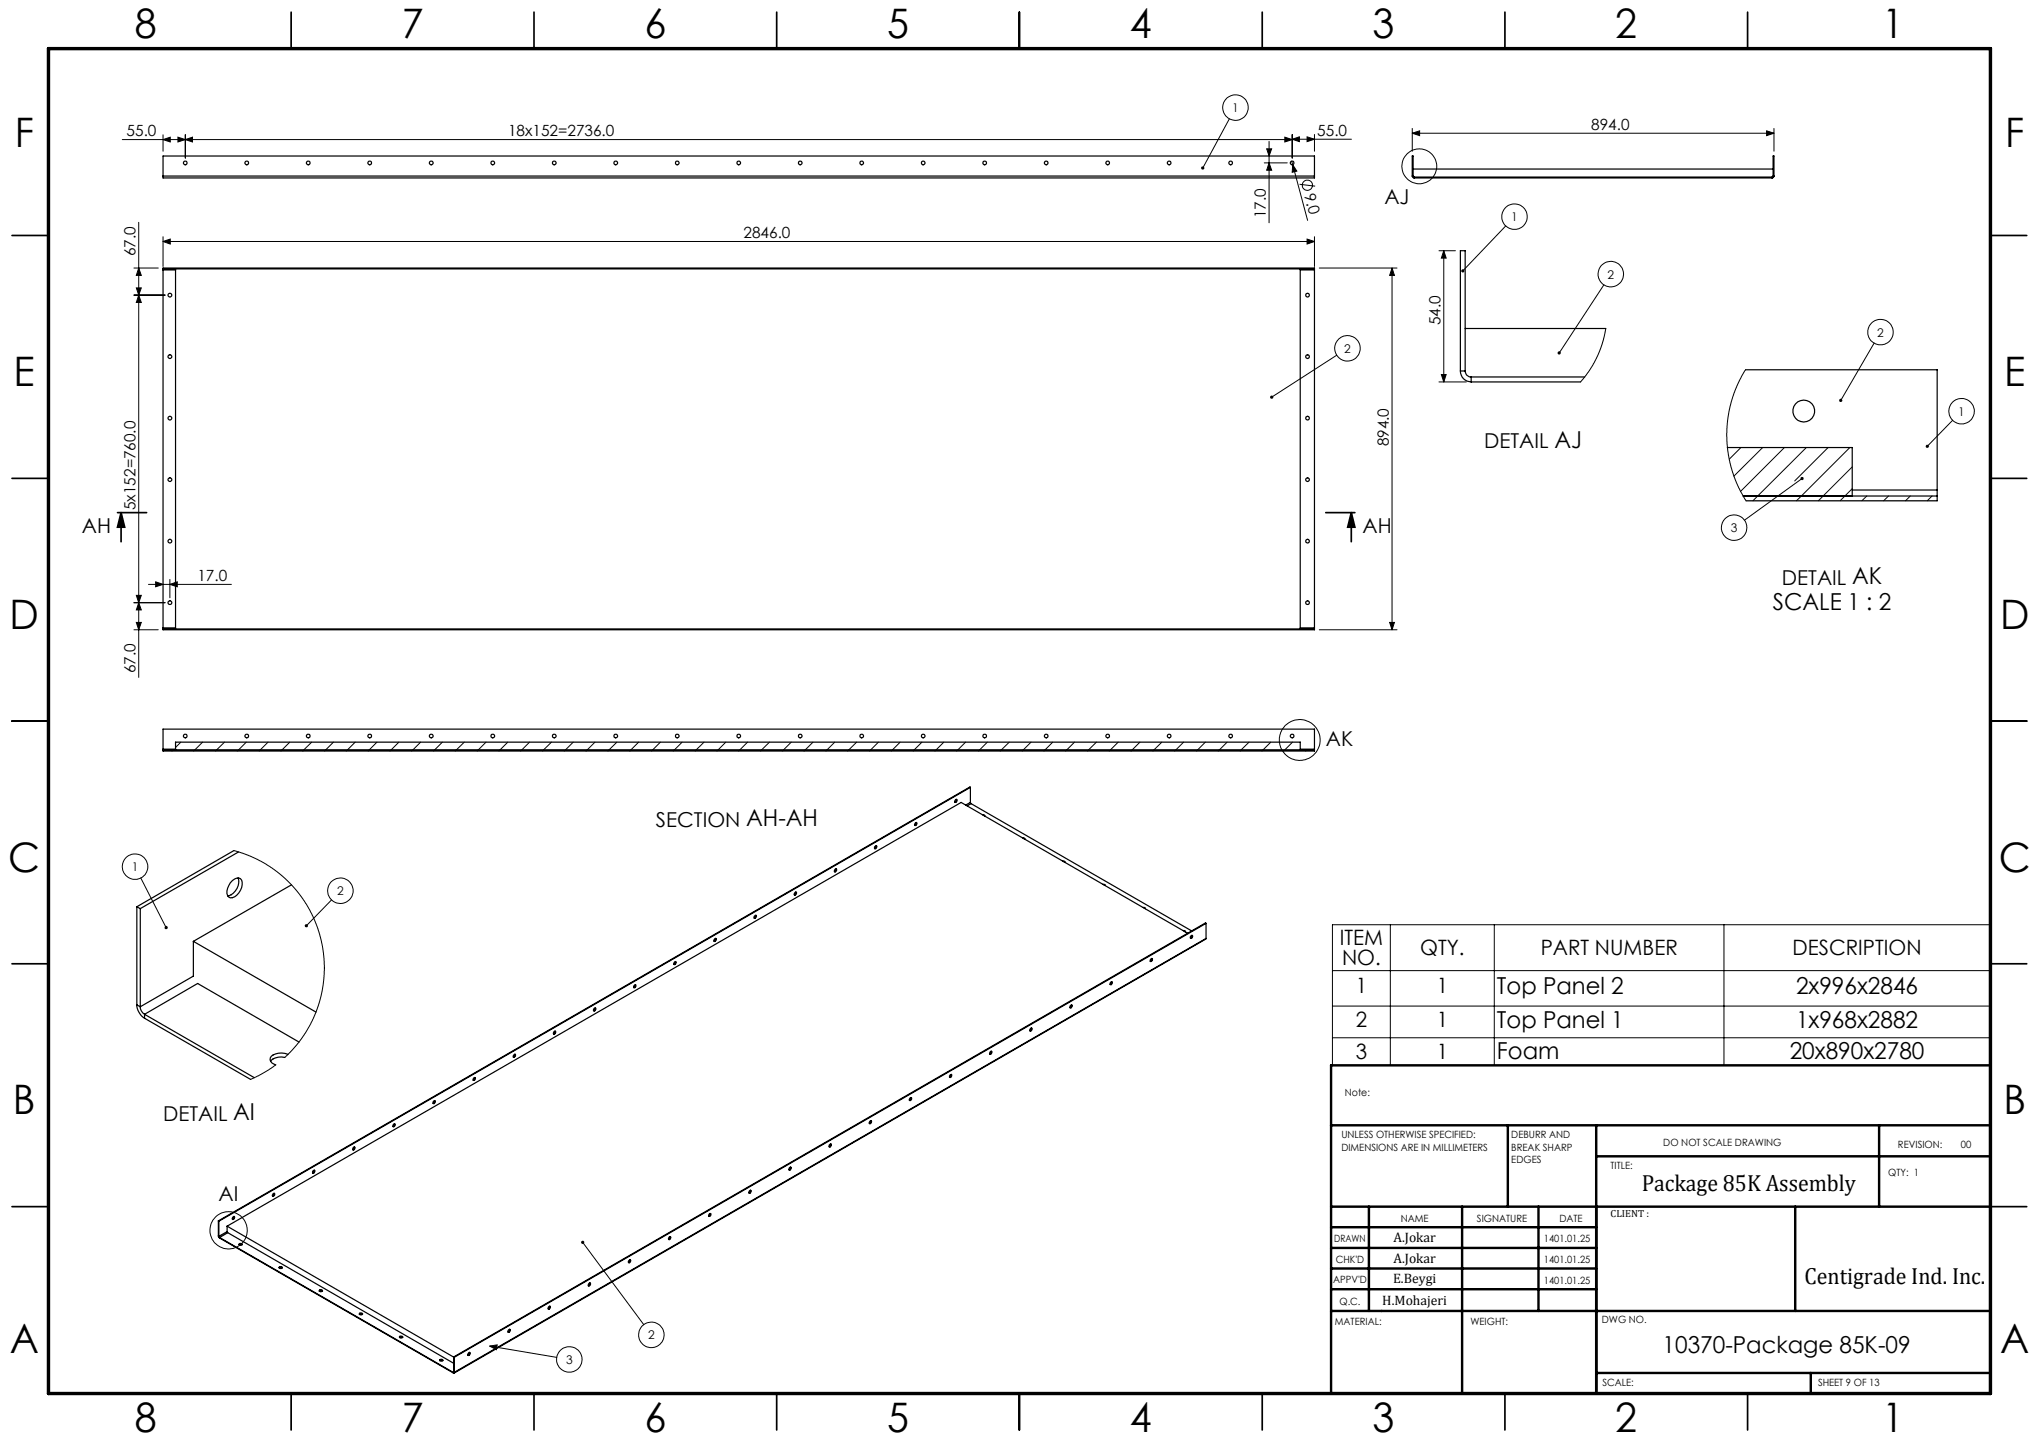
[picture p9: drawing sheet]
<svg xmlns="http://www.w3.org/2000/svg" width="420mm" height="297mm" viewBox="0 0 420 297" stroke-linecap="round" stroke-linejoin="round" font-family="sans-serif">
<g fill="none" stroke="#000" stroke-width=".21">
<path d="M25.2 28.7h241M33.6 28.7l1.5-.4v.9zM33.6 27.8v3.3M36.7 28.3l1.5 .4-1.5 .5zM38.2 28.7l1.5-.4v.9zM38.2 27.8v4.8M253.2 24.5l-5.4 10.1M260.4 33.5h4.7M260.9 30.7h1l-.5 1.4zM261.4 29.1v16.8M261.4 33.5l.5 1.6h-1zM264.7 28.3l1.5 .4-1.5 .5z"/>
<path d="M266.1 33.2l.2 .7M266.2 28.7l1.5-.5v1zM266.2 27.7v4.9M266.2 28.7h12.2M266.3 33.9l.8 1.3-.9 .3zM266.3 33.9l3 11.5M267.7 38l3.2 .3M269.2 28.2l1.6 .5-1.6 .5zM270.8 27.7v3.4M290.9 27.4l1.5-.5v1zM290.9 26.5v4.6M290.9 27.4h74.5"/>
<path d="M363.9 26.9l1.5 .5-1.5 .5zM365.4 26.5v4.6M27.6 55.2h5M28.1 59.3h1l-.5 1.5zM28.6 55.2l.5 1.5h-1zM28.6 45.8v93.7M33.6 49.7l1.5-.5v1.1zM33.6 48.8v6.1M33.6 49.7h237.2M269.2 49.2l1.6 .5-1.6 .6zM270.8 48.8v6.1M271.7 55.2h16.1"/>
<path d="M286.7 55.2l.5 1.5h-1zM286.7 55.2v74.5M296.4 51.6h3.4M297.4 51.6l.5 1.6h-1zM297.4 51.6v27.1M310.2 46.5l-8.9 9.3M330.4 58.7l-9.2 14M27.6 60.8h6.4M28.6 60.8l.5 1.5h-1zM275.3 73.2l-13.4 8.6M296.4 78.7h5.6M296.9 77.1h1l-.5 1.6z"/>
<path d="M330.8 67.7l-.6 2.5-1.2 3.3-1.6 2.7-1.8 2.5M359.6 76.2l-1.7 3.1-1.3 3.4-.7 3.3-.2 3.9 .3 3.7 .9 3.7 1.5 3.6 1.3 2.2M386 70.7l-6.8 11.8M358.6 92.2l-2.4 2.4M363.1 92.2l-5.9 5.9M367.6 92.2l-9.1 9M371.2 98.6l-11.9 8.5M372.1 92.2l-11 10.9M376.6 92.2l-6.9 6.9M381 92.2l-11 10.9M381.5 96.2l-7 6.9M402.2 86.6l-5.2 5.3"/>
<path d="M32.1 119.8l1.5 .6-1.5 .5zM35 119.3v3.8M381.5 100.6l-2.5 2.5M384.5 102.2l-1 .9M389 102.2l-1 .9M393.5 102.2l-1 .9M398 102.2l-1 .9M27.6 124.1h6.4M27.6 129.7h5M28.1 122.6h1l-.5 1.5zM28.1 128.2h1l-.5 1.5zM28.6 124.1l.5 1.5h-1z"/>
<path d="M30.6 120.4h17.1M35 120.4l1.5-.6v1.1zM271.7 129.7h16.1M286.2 128.2h1l-.5 1.5zM35.6 154.5l-.2 .2M37.3 152.9l-1.1 1M41.7 152.9l-1.8 1.8M46.2 152.9l-1.8 1.8M50.7 152.9l-1.8 1.8M55.2 152.9l-1.8 1.8M59.7 152.9l-1.8 1.8M64.2 152.9l-1.8 1.8"/>
<path d="M68.7 152.9l-1.8 1.8M73.2 152.9l-1.9 1.8M77.6 152.9l-1.8 1.8M82.2 152.9l-1.9 1.8M86.6 152.9l-1.8 1.8M91.1 152.9l-1.8 1.8M95.6 152.9l-1.8 1.8M100.1 152.9l-1.8 1.8M104.6 152.9l-1.8 1.8M109.1 152.9l-1.9 1.8M113.6 152.9l-1.8 1.8M118.1 152.9l-1.9 1.8"/>
<path d="M122.6 152.9l-1.9 1.8M127.1 152.9l-1.9 1.8M131.6 152.9l-1.9 1.8M136 152.9l-1.8 1.8M140.5 152.9l-1.8 1.8M145 152.9l-1.8 1.8M149.5 152.9l-1.8 1.8M154 152.9l-1.8 1.8M158.5 152.9l-1.8 1.8M163 152.9l-1.9 1.8M167.5 152.9l-1.9 1.8M171.9 152.9l-1.8 1.8"/>
<path d="M176.5 152.9l-1.9 1.8M180.9 152.9l-1.8 1.8M185.4 152.9l-1.8 1.8M189.9 152.9l-1.8 1.8M194.4 152.9l-1.8 1.8M198.9 152.9l-1.8 1.8M203.4 152.9l-1.9 1.8M207.9 152.9l-1.8 1.8M212.4 152.9l-1.9 1.8M216.9 152.9l-1.9 1.8M221.3 152.9l-1.8 1.8M225.8 152.9l-1.8 1.8"/>
<path d="M230.3 152.9l-1.8 1.8M234.8 152.9l-1.8 1.8M239.3 152.9l-1.8 1.8M243.8 152.9l-1.8 1.8M248.3 152.9l-1.8 1.8M252.8 152.9l-1.9 1.8M257.3 152.9l-1.9 1.8M261.8 152.9l-1.9 1.8M266.2 152.9l-1.8 1.8M269.1 154.5l-.2 .2M48.2 175.2l3 1 3.2 1.5 2.6 1.8 2.7 2.3 2.6 3.2 1.5 2.5 1.5 3.2 .9 3.2 .5 3.5 .1 3.4-.4 3.3-.8 2.9-1.3 3.2-1.4 2.5-2 2.8-2.2 2.3M29 180.8l5.2 10.3"/>
<path d="M68.3 185.3l-5.2 5.4M274.5 190.5h135.4v28.9h-135.4zM274.5 199.9h135.4M286.4 190.5v28.9M307.8 190.5v28.9M355.1 190.5v28.9M56.8 219.3l-2.5 1.7-2.7 1.3M274.5 207.2h135.4M274.5 213.7h135.4M120 255.9l12.6 16.9M100.9 277.2l1.5-.2-.2 1zM100.9 277.2l13.8 2.4"/>
<circle cx="254.5" cy="22.2" r="2.63"/>
<circle cx="269.3" cy="38.2" r="1.06"/>
<circle cx="292.4" cy="34.3" r="3.6"/>
<circle cx="312" cy="44.6" r="2.62"/>
<circle cx="331.8" cy="56.5" r="2.64"/>
<circle cx="277.6" cy="71.7" r="2.61"/>
<circle cx="387.3" cy="68.4" r="2.63"/>
<circle cx="404" cy="84.7" r="2.62"/>
<circle cx="357.2" cy="108.7" r="2.62"/>
<circle cx="267.7" cy="152.4" r="4.2"/>
<circle cx="27.8" cy="178.5" r="2.63"/>
<circle cx="70.1" cy="183.4" r="2.63"/>
<circle cx="47.1" cy="253.4" r="3.9"/>
<circle cx="134.2" cy="274.9" r="2.64"/>
<circle cx="117.3" cy="280" r="2.63"/>
</g>
<g fill="none" stroke="#000" stroke-width=".35">
<path d="M60 2.5v7.5M110 2.5v7.5M160 2.5v7.5M210 2.5v7.5M260 2.5v7.5M310 2.5v7.5M360 2.5v7.5M2.5 48.5h7.5M410 48.5h7.5M2.5 98.5h7.5M410 98.5h7.5M24.2 105.6h6"/>
<path d="M24.9 105.6l.8 3h-1.5zM24.9 105.6v6M273.1 105.6h6M278.3 105.6l.8 3h-1.5zM278.3 105.6v6M2.5 148.5h7.5M410 148.5h7.5M2.5 198.5h7.5M410 198.5h7.5M2.5 248.5h7.5M410 248.5h7.5M60 287v7.5"/>
<path d="M110 287v7.5M160 287v7.5M210 287v7.5M260 287v7.5M310 287v7.5M360 287v7.5"/>
</g>
<g fill="none" stroke="#000" stroke-width=".5">
<path d="M410 219.4h-135.8v67.4M274.2 231.8h135.8M310.6 231.8v16.7M328.8 231.8v55.2M328.8 238.2h81.2M387.1 231.8v16.7M274.2 248.5h135.8M274.2 257h54.6M274.2 252.8h54.6M282 248.5v21.5M301.2 248.5v38.3M316.9 248.5v21.5"/>
<path d="M369.8 248.5v21.5M274.2 265.5h54.6M274.2 261.3h54.6M274.2 270h135.8M328.8 282.8h81.2M373 282.8v4.2"/>
</g>
<path d="M10 10h400v277h-400z" fill="none" stroke="#000" stroke-width=".7"/>
<g fill="#000">
<path d="M266.3 33.9l.8 1.3-.9 .3z"/>
<path d="M33.6 28.7l1.5-.4v.9zM36.7 28.3l1.5 .4-1.5 .5zM38.2 28.7l1.5-.4v.9zM264.7 28.3l1.5 .4-1.5 .5zM266.2 28.7l1.5-.5v1zM269.2 28.2l1.6 .5-1.6 .5z"/>
<path d="M247.5 34.3a.33 .33 0 0 0 .1 .6l.2-.3-.2 .3a.34 .34 0 0 0 .5-.3 .34 .34 0 0 0-.6-.3zM119.8 255.7a.33 .33 0 0 0 0 .5 .33 .33 0 0 0 .5-.3 .33 .33 0 0 0-.4-.3l.1 .3zM100.9 277.2l1.5-.2-.2 1zM261.7 81.6v.4l.2-.2-.2 .2a.34 .34 0 0 0 .5 .1 .34 .34 0 0 0 0-.5 .34 .34 0 0 0-.5 0zM62.9 190.4l-.1 .3 .1 .2 .2-.2-.2 .2a.34 .34 0 0 0 .4 0 .34 .34 0 0 0 .1-.4 .34 .34 0 0 0-.5-.1zM34 190.8l-.1 .1a.32 .32 0 0 0 .1 .4 .32 .32 0 0 0 .4 0l-.2-.2 .2 .2a.33 .33 0 0 0 .1-.4 .33 .33 0 0 0-.5-.1zM320.9 72.5l-.1 .2 .2 .3 .2-.3-.2 .3a.33 .33 0 0 0 .4-.1 .33 .33 0 0 0 0-.5 .33 .33 0 0 0-.5 .1zM301.1 55.5l-.1 .5 .3-.2-.2 .2a.33 .33 0 0 0 .5 0 .33 .33 0 0 0 0-.4 .33 .33 0 0 0-.5-.1zM370.9 98.3a.34 .34 0 0 0 .1 .5 .34 .34 0 0 0 .4 0 .34 .34 0 0 0 .1-.4l-.3 .2 .3-.2-.3-.2zM379 82.2a.33 .33 0 0 0 0 .6l.2-.3-.2 .3a.34 .34 0 0 0 .5-.4 .34 .34 0 0 0-.5-.2zM396.7 91.7l.1 .5 .2-.3-.2 .3a.34 .34 0 0 0 .5 0 .34 .34 0 0 0-.1-.5 .34 .34 0 0 0-.5 0z"/>
<path d="M261.4 33.5l.5 1.6h-1zM260.9 30.7h1l-.5 1.4zM28.1 122.6h1l-.5 1.5zM28.6 60.8l.5 1.5h-1zM28.1 59.3h1l-.5 1.5zM28.6 55.2l.5 1.5h-1z"/>
<path d="M290.9 27.4l1.5-.5v1zM363.9 26.9l1.5 .5-1.5 .5z"/>
<path d="M269.2 49.2l1.6 .5-1.6 .6zM33.6 49.7l1.5-.5v1.1zM35 120.4l1.5-.6v1.1zM32.1 119.8l1.5 .6-1.5 .5z"/>
<path d="M286.7 55.2l.5 1.5h-1zM286.2 128.2h1l-.5 1.5zM28.6 124.1l.5 1.5h-1zM28.1 128.2h1l-.5 1.5z"/>
<path d="M296.9 77.1h1l-.5 1.6zM297.4 51.6l.5 1.6h-1z"/>
<path d="M278.3 105.6l.8 3h-1.5zM24.9 105.6l.8 3h-1.5z"/>
</g>
<g fill="none" stroke="#000" stroke-width=".25">
<path d="M33.6 36.3v.4h237.2v-.4M33.6 36.3h237.2M33.6 36.3v-4.2h237.2v4.2M290.9 36.3l.1 .2 .3 .2M290.9 36.3h.2M290.9 36.3v-4.2h.2v4.2M291.1 36.3l.2 .2M291.1 34.8h74.1M291.3 36.7h73.7M291.3 36.5h73.7M291.3 36.5v.2M365 36.5v.2"/>
<path d="M365.2 36.3l-.2 .2M365.2 36.3h.2M365.2 36.3v-4.2h.2v4.2M365.4 36.3l-.1 .2-.3 .2M33.6 55.4v.2M33.6 55.4v-.2h237.2v.2M33.6 55.6v73.7M33.6 55.4h237.2M33.6 55.6h2.6M36.2 55.4v74.1M267.8 55.4v74.1M267.8 55.6h3"/>
<path d="M270.8 55.4v.2M270.8 55.6v73.7M300.8 76.4a2.23 2.23 0 0 0 2.2 2.3M300.8 76.4h1M300.8 76.4v-24.8h1v24.8M301.8 76.4a1.21 1.21 0 0 0 1.2 1.2M301.8 67.7h29M303 77.6h23.4M303 78.7h22.6M303 77.6v1.1M359.6 76.2h39.4v24.7M355.8 92.2h25.7v10"/>
<path d="M359.1 102.2h39.9M381.5 100.9h17.5M399 100.9v1.3M399 102.2v.9h-39.3M33.6 129.3v.2M33.6 129.5v.2h237.2v-.2M33.6 129.5h237.2M33.6 129.3h2.6M267.8 129.3h3M270.8 129.3v.2M33.6 154.3v.2M33.6 154.3v-4.1h237.2v4.1"/>
<path d="M33.6 154.5v.2h237.2v-.2M33.6 154.5h237.2M33.6 154.3h2.6M36.2 154.5v-1.6h231.6v1.6M267.8 154.3h3M270.8 154.3v.2M48.2 175.2l-20 11.6M49.1 175.5l-20.2 11.6M172 179a.21 .21 0 0 1 .3 0 .21 .21 0 0 1 0 .3l-.3 .3-.1-.1zM172.2 179v.3l-.3 .2M180.3 174.3l.1-.1a.2 .2 0 0 1 .2 .1 .2 .2 0 0 1 0 .3 .25 .25 0 0 1-.3 .2 .25 .25 0 0 1-.3-.2 .25 .25 0 0 1 .2-.3zM180.5 174.2l-.1 .3-.2 .3"/>
<path d="M188.6 169.5v-.1a.27 .27 0 0 1 .2 .4 .27 .27 0 0 1-.4 .1zM188.7 169.4v.4l-.3 .2M196.8 164.7a.21 .21 0 0 1 .3 0 .21 .21 0 0 1 0 .3l-.1 .1a.2 .2 0 0 1-.3 .2 .2 .2 0 0 1 0-.3zM197 164.6v.4l-.3 .2M199.9 165.3l.1 .2M199.9 162.2l-.1-.1-154.8 89.4M199.9 162.2l-154.8 89.3M199.9 162.2v3.1M199.9 165.3l-1 .5M200 165.5l45.5 26.2M200 165.5l-.8 .5M202.4 167.8l.4 .1v.2l-.2-.1"/>
<path d="M210.6 172.6h.4l.1 .2-.2-.1M218.9 177.4h.4l.1 .2-.3-.1M28.2 186.8l.7 .3M28.2 186.8v20.2M28.9 187.1v20.3M39.8 193.9l25.3 14.6M39.8 193.9v7.1l-10.9 6.4M47.9 181.4a1.21 1.21 0 0 1 1.9-.1 2.97 2.97 0 0 1-2.4 3.6 1.32 1.32 0 0 1-.5-2l.5-1.1zM49 180.8a2.99 2.99 0 0 1-2.1 3.7M60 182.2l-20.2 11.7M138.9 198.2l.1-.1a.27 .27 0 0 1 .2 .4 .27 .27 0 0 1-.4 0zM139.1 198v.5l-.3 .1"/>
<path d="M147.2 193.4a.22 .22 0 0 1 .4-.1 .22 .22 0 0 1-.1 .4 .24 .24 0 0 1-.2 .2 .24 .24 0 0 1-.3-.1zM147.4 193.3v.2l-.3 .3M155.5 188.6l.1-.1a.24 .24 0 0 1 .2 .2 .24 .24 0 0 1-.1 .3 .18 .18 0 0 1-.2 .1 .18 .18 0 0 1-.2-.2zM155.7 188.5l-.1 .3-.3 .3M163.7 183.9l.1-.1a.27 .27 0 0 1 .2 .3 .27 .27 0 0 1-.4 .1zM163.9 183.7v.4l-.3 .2M227.2 182.1l.4 .1v.2l-.2-.2M235.5 186.9l.4 .1v.1l-.2-.1M237.1 197.5a.19 .19 0 0 1 .2-.1 .19 .19 0 0 1 .1 .3l-.1 .2a.22 .22 0 0 1-.4 .1 .22 .22 0 0 1 .1-.3zM237.3 197.4l-.1 .4-.3 .2M243.7 191.7h.1a.26 .26 0 0 1 .3 0 .26 .26 0 0 1 .1 .2l-.3-.1M244.7 192.2l-46.7-26.9-151.2 87.3"/>
<path d="M245.4 192.7a.27 .27 0 0 1 .2 .4 .27 .27 0 0 1-.4 0zM245.5 192.7h.1M245.5 192.6v.4l-.3 .2M248.4 193.3l-154.9 89.5M248.4 190.2l-154.8 89.3M248.4 190.2v3.1M248.4 193.3l-154.8 89.3M248.4 190.2l-.1-.1-154.8 89.4M28.2 207a3.5 3.5 0 0 0 1.6 2.7M28.2 207l.7 .4M28.9 207.4a1.91 1.91 0 0 0 .9 1.5M29.8 208.9l10.9-6.3 20.9 12"/>
<path d="M29.8 209.7l21.8 12.6M29.8 208.9v.8M29.8 208.9l22.6 13.1M58.7 217.8a2.9 2.9 0 0 0-3 .8M59.3 217.2a2.99 2.99 0 0 0-3.6 .7 1.2 1.2 0 0 0 1.1 1.4M105.9 217.2a.26 .26 0 0 1 .2 .3 .26 .26 0 0 1-.4 .1zM106.1 217.1l-.1 .4-.3 .2M114.1 212.5a.2 .2 0 0 1 .3-.1 .2 .2 0 0 1 0 .3v.1a.23 .23 0 0 1-.3 .2 .23 .23 0 0 1 0-.4zM114.3 212.4v.4l-.3 .1M122.3 207.7a.21 .21 0 0 1 .3-.1 .21 .21 0 0 1 .1 .3 .25 .25 0 0 1-.2 .3 .25 .25 0 0 1-.3-.2zM122.6 207.6l-.1 .4-.2 .2M130.6 203.1a.23 .23 0 0 1 .1-.3 .23 .23 0 0 1 .3 .1v.3a.23 .23 0 0 1-.4 .2 .23 .23 0 0 1 0-.3z"/>
<path d="M130.9 202.8l-.1 .4-.3 .2M203.9 216.7a.22 .22 0 0 1 .4-.1 .22 .22 0 0 1 0 .3 .21 .21 0 0 1-.3 .2 .21 .21 0 0 1-.2-.2zM204.2 216.5l-.1 .4-.2 .2M212.3 211.8l.1-.1a.28 .28 0 0 1 .1 .5 .28 .28 0 0 1-.4 0zM212.4 211.7l.1 .3-.4 .3M220.5 207.1a.2 .2 0 0 1 .3-.1 .2 .2 0 0 1 0 .3v.1a.25 .25 0 0 1-.2 .2 .25 .25 0 0 1-.3-.2 .25 .25 0 0 1 .2-.3zM220.7 207l-.1 .5h-.2M228.7 202.3a.22 .22 0 0 1 .4-.1 .22 .22 0 0 1 0 .4 .21 .21 0 0 1-.3 .2 .21 .21 0 0 1-.2-.2zM229 202.2l-.1 .4-.2 .2M72.7 236.4a.22 .22 0 0 1 .4-.1 .22 .22 0 0 1 0 .3 .21 .21 0 0 1-.3 .3 .21 .21 0 0 1-.2-.3zM73 236.2l-.1 .4-.2 .2M81.1 231.6a.19 .19 0 0 1 .2-.1 .19 .19 0 0 1 .1 .3l-.1 .1a.2 .2 0 0 1-.3 .2 .2 .2 0 0 1-.1-.3z"/>
<path d="M81.3 231.5l-.1 .3-.3 .2M89.3 226.8a.2 .2 0 0 1 .3-.1 .2 .2 0 0 1 0 .3v.1a.23 .23 0 0 1-.3 .2 .23 .23 0 0 1-.1-.3zM89.5 226.7v.3l-.3 .3M97.5 222.1a.22 .22 0 0 1 .4-.2 .22 .22 0 0 1 0 .4 .21 .21 0 0 1-.3 .2 .21 .21 0 0 1-.2-.2zM97.8 221.9l-.1 .4-.2 .2M171 235.7a.21 .21 0 0 1 .3 0 .21 .21 0 0 1-.1 .3 .23 .23 0 0 1-.2 .2 .23 .23 0 0 1-.2-.1zM171.1 235.6v.3l-.3 .3M179.2 230.9h.1a.27 .27 0 0 1 .2 .3 .27 .27 0 0 1-.5 .1zM179.4 230.8l-.1 .4-.2 .2M187.5 226.1a.2 .2 0 0 1 .3 0 .2 .2 0 0 1-.1 .3 .22 .22 0 0 1-.3 .3 .22 .22 0 0 1 0-.4zM187.6 226.1v.4l-.3 .1M195.8 221.4a.21 .21 0 0 1 .3 0 .21 .21 0 0 1-.1 .3 .25 .25 0 0 1-.2 .2 .25 .25 0 0 1-.3-.2 .25 .25 0 0 1 .2-.3z"/>
<path d="M195.9 221.3v.3l-.3 .3M45 254.6l.2 .4M45 251.5h.1M45 254.6h.1M45 251.5v3.1M45.1 254.6l.1 .3M45.1 251.5v3.1M45.2 254.9l1.7-1 46.6 26.9M45.2 255l48.2 27.8M45.2 254.9v.1M45.2 254.9l48.2 27.8M46.8 252.6l46.7 26.9"/>
<path d="M46.8 252.6v1.1l-1.7 .9M48.1 250.6a.27 .27 0 0 1 .2 .4 .27 .27 0 0 1-.5 0zM48.2 250.5l-.1 .5-.2 .1M49.2 256.3l.4-.2a.2 .2 0 0 1 .3 .1 .2 .2 0 0 1-.2 .3h-.3zM49.2 256.4l.3-.2 .4 .2M56.3 245.8a.21 .21 0 0 1 .3 0 .21 .21 0 0 1 0 .4 .23 .23 0 0 1-.3 .2 .23 .23 0 0 1-.2-.2zM56.4 245.8l.1 .2-.4 .3M64.4 241.2a.23 .23 0 0 1 .2-.2 .23 .23 0 0 1 .3 .2l-.1 .1a.26 .26 0 0 1-.1 .3 .26 .26 0 0 1-.3-.1zM64.7 241v.3l-.3 .3M129.5 259.6l.2-.1a.27 .27 0 0 1 .1 .4 .27 .27 0 0 1-.4 .1zM129.8 259.5v.3l-.3 .2M137.8 254.8a.21 .21 0 0 1 .3-.1 .21 .21 0 0 1 0 .4 .21 .21 0 0 1-.2 .2 .21 .21 0 0 1-.2-.2z"/>
<path d="M138 254.7v.4l-.3 .2M146.1 250l.1-.1a.28 .28 0 0 1 .2 .4 .28 .28 0 0 1-.4 .1zM146.3 249.9v.4l-.3 .2M154.3 245.3l.2-.1a.27 .27 0 0 1 .1 .4 .27 .27 0 0 1-.4 0zM154.6 245.1v.4l-.3 .2M162.6 240.5a.2 .2 0 0 1 .3-.1 .2 .2 0 0 1 0 .3v.1a.21 .21 0 0 1-.2 .2 .21 .21 0 0 1-.2-.2zM162.8 240.4v.4l-.3 .1M57.5 261l.2-.1a.24 .24 0 0 1 .4 0 .24 .24 0 0 1 0 .3l-.2 .1a.26 .26 0 0 1-.3 0 .26 .26 0 0 1-.1-.3zM57.5 261.1l.4-.1 .2 .1M65.8 265.9l.1-.1 .5 .1M65.8 265.7l.2-.1a.27 .27 0 0 1 .3 .1 .27 .27 0 0 1 .1 .3h-.5zM74 270.7l.3-.2 .4 .2"/>
<path d="M74 270.5h.6a.28 .28 0 0 1-.3 .3 .28 .28 0 0 1-.3-.3zM82.3 275.3l.3-.1a.26 .26 0 0 1 .2 0 .26 .26 0 0 1 .1 .3l-.4 .1zM82.3 275.4l.3-.1 .3 .1M93.5 279.5v3.1M93.5 279.5h.1M93.6 279.5v3.1M96.6 278.6l.1-.1a.3 .3 0 0 1 .1 .5 .3 .3 0 0 1-.5 0zM96.7 278.5v.3l-.3 .3M104.7 273.9a.2 .2 0 0 1 .3-.1 .2 .2 0 0 1 .1 .3l-.1 .2a.2 .2 0 0 1-.3 .1 .2 .2 0 0 1-.1-.3zM105 273.8l-.2 .5-.2 .1M113 269.2a.22 .22 0 0 1 .3-.2 .22 .22 0 0 1 0 .4 .21 .21 0 0 1-.2 .2 .21 .21 0 0 1-.2-.2zM113.2 269v.4l-.3 .2"/>
<path d="M121.3 264.3h.1a.27 .27 0 0 1 .2 .3 .27 .27 0 0 1-.4 .1zM121.5 264.2v.4l-.3 .2M90.6 280.2l.1-.1 .5 .1M90.6 280.1l.2-.1a.24 .24 0 0 1 .3 0 .24 .24 0 0 1 0 .3h-.3l-.2-.1zM93.4 282.7v.1M93.5 282.6l-.1 .1M93.5 282.6h.1M93.6 282.6l-.1 .2h-.1"/>
<circle cx="38.2" cy="33.6" r=".37"/>
<circle cx="50.8" cy="33.6" r=".38"/>
<circle cx="63.5" cy="33.6" r=".38"/>
<circle cx="76.2" cy="33.6" r=".38"/>
<circle cx="88.8" cy="33.6" r=".38"/>
<circle cx="101.5" cy="33.6" r=".38"/>
<circle cx="114.2" cy="33.6" r=".38"/>
<circle cx="126.8" cy="33.6" r=".38"/>
<circle cx="139.5" cy="33.6" r=".38"/>
<circle cx="152.2" cy="33.6" r=".38"/>
<circle cx="164.8" cy="33.6" r=".38"/>
<circle cx="177.5" cy="33.6" r=".38"/>
<circle cx="190.1" cy="33.6" r=".38"/>
<circle cx="202.8" cy="33.6" r=".38"/>
<circle cx="215.5" cy="33.6" r=".37"/>
<circle cx="228.2" cy="33.6" r=".37"/>
<circle cx="240.8" cy="33.6" r=".37"/>
<circle cx="253.5" cy="33.6" r=".37"/>
<circle cx="266.2" cy="33.6" r=".37"/>
<circle cx="35" cy="60.8" r=".37"/>
<circle cx="35" cy="73.5" r=".37"/>
<circle cx="269.3" cy="73.5" r=".37"/>
<circle cx="269.3" cy="60.8" r=".37"/>
<circle cx="35" cy="98.8" r=".37"/>
<circle cx="35" cy="86.1" r=".37"/>
<circle cx="269.3" cy="86.1" r=".37"/>
<circle cx="269.3" cy="98.8" r=".37"/>
<circle cx="371.5" cy="84.6" r="2.25"/>
<circle cx="35" cy="111.5" r=".38"/>
<circle cx="269.3" cy="111.5" r=".38"/>
<circle cx="35" cy="124.1" r=".38"/>
<circle cx="269.3" cy="124.1" r=".38"/>
<circle cx="38.2" cy="151.6" r=".37"/>
<circle cx="50.8" cy="151.6" r=".38"/>
<circle cx="63.5" cy="151.6" r=".38"/>
<circle cx="76.2" cy="151.6" r=".38"/>
<circle cx="88.8" cy="151.6" r=".38"/>
<circle cx="101.5" cy="151.6" r=".38"/>
<circle cx="114.2" cy="151.6" r=".38"/>
<circle cx="126.8" cy="151.6" r=".38"/>
<circle cx="139.5" cy="151.6" r=".38"/>
<circle cx="152.2" cy="151.6" r=".38"/>
<circle cx="164.8" cy="151.6" r=".38"/>
<circle cx="177.5" cy="151.6" r=".38"/>
<circle cx="190.1" cy="151.6" r=".38"/>
<circle cx="202.8" cy="151.6" r=".38"/>
<circle cx="215.5" cy="151.6" r=".37"/>
<circle cx="228.2" cy="151.6" r=".37"/>
<circle cx="240.8" cy="151.6" r=".37"/>
<circle cx="253.5" cy="151.6" r=".37"/>
<circle cx="266.2" cy="151.6" r=".37"/>
</g>
<g font-size="8.4">
<text x="27.7" y="7.9">8</text>
<text x="82.7" y="7.9">7</text>
<text x="132.7" y="7.9">6</text>
<text x="182.7" y="7.9">5</text>
<text x="232.7" y="7.9">4</text>
<text x="282.7" y="7.9">3</text>
<text x="332.7" y="7.9">2</text>
<text x="387.7" y="7.9">1</text>
<text x="3" y="30.3">F</text>
<text x="413" y="30.3">F</text>
<text x="2.8" y="79.5">E</text>
<text x="412.8" y="79.5">E</text>
<text x="2" y="129.5">D</text>
<text x="412" y="129.5">D</text>
<text x="1.7" y="179.5">C</text>
<text x="411.7" y="179.5">C</text>
<text x="2.7" y="229.5">B</text>
<text x="412.7" y="229.5">B</text>
<text x="2" y="278.8">A</text>
<text x="412" y="278.8">A</text>
<text x="27.7" y="294.9">8</text>
<text x="82.7" y="294.9">7</text>
<text x="132.7" y="294.9">6</text>
<text x="182.7" y="294.9">5</text>
<text x="232.7" y="294.9">4</text>
<text x="282.7" y="294.9">3</text>
<text x="332.7" y="294.9">2</text>
<text x="387.7" y="294.9">1</text>
</g>
<g font-size="4.8">
<text x="365.2" y="125.7">SCALE 1 : 2</text>
<text x="308.3" y="204.7">Top Panel 2</text>
<text x="369.9" y="204.7">2x996x2846</text>
<text x="308.3" y="211.7">Top Panel 1</text>
<text x="369.9" y="211.7">1x968x2882</text>
<text x="308.3" y="218.2">Foam</text>
<text x="368.7" y="218.2">20x890x2780</text>
<text x="338.2" y="245.2">Package 85K Assembly</text>
<text x="371.7" y="264.5">Centigrade Ind. Inc.</text>
<text x="342.5" y="278.7">10370-Package 85K-09</text>
</g>
<g font-size="4.4">
<text x="276" y="194.6">ITEM</text>
<text x="292.5" y="196.6">QTY.</text>
<text x="317.4" y="196.6">PART NUMBER</text>
<text x="369.2" y="196.6">DESCRIPTION</text>
<text x="276.5" y="198.7">NO.</text>
<text x="279.3" y="204.6">1</text>
<text x="295.9" y="204.6">1</text>
<text x="279.3" y="211.6">2</text>
<text x="295.9" y="211.6">1</text>
<text x="279.3" y="218">3</text>
<text x="295.9" y="218">1</text>
</g>
<g font-size="4.2">
<text x="285.2" y="41.9">AJ</text>
<text x="305.7" y="92.3">DETAIL AJ</text>
<text x="16.9" y="109.7">AH</text>
<text x="280.7" y="109.7">AH</text>
<text x="367.1" y="120.4">DETAIL AK</text>
<text x="273.1" y="153.7">AK</text>
<text x="135.1" y="170.2">SECTION AH-AH</text>
<text x="33.6" y="230.8">DETAIL AI</text>
<text x="45" y="247.5">AI</text>
</g>
<g font-size="3.2">
<text x="26.1" y="28">55.0</text>
<text x="104.6" y="28">18x152=2736.0</text>
<text x="271.3" y="27.9">55.0</text>
<text x="327.8" y="26.7">894.0</text>
<text x="268.6" y="40.1" transform="rotate(75 268.6 40.1)">9.0</text>
<text x="260.7" y="45" transform="rotate(-90 260.7 45)">17.0</text>
<text x="27.9" y="52.8" transform="rotate(-90 27.9 52.8)">67.0</text>
<text x="153.2" y="49">2846.0</text>
<text x="296.7" y="67" transform="rotate(-90 296.7 67)">54.0</text>
<text x="286.1" y="91.9" transform="rotate(-90 286.1 91.9)">894.0</text>
<text x="27.9" y="105.1" transform="rotate(-90 27.9 105.1)">5x152=760.0</text>
<text x="40.7" y="119.6">17.0</text>
<text x="27.9" y="138.6" transform="rotate(-90 27.9 138.6)">67.0</text>
</g>
<g font-size="2.8">
<text x="287" y="255.9">A.Jokar</text>
<text x="287" y="260.1">A.Jokar</text>
<text x="284.7" y="268.7">H.Mohajeri</text>
<text x="286.9" y="264.2">E.Beygi</text>
</g>
<g font-size="2.5">
<text x="253.8" y="23.1">1</text>
<text x="311.3" y="45.5">1</text>
<text x="331.1" y="57.4">2</text>
<text x="386.7" y="69.3">2</text>
<text x="276.9" y="72.6">2</text>
<text x="403.4" y="85.6">1</text>
<text x="356.5" y="109.6">3</text>
<text x="27.1" y="179.4">1</text>
<text x="69.4" y="184.4">2</text>
<text x="133.5" y="275.8">2</text>
<text x="116.6" y="280.9">3</text>
</g>
<g font-size="2.1">
<text x="277" y="225.8">Note:</text>
<text x="276.3" y="234.5">UNLESS OTHERWISE SPECIFIED:</text>
<text x="276.3" y="237">DIMENSIONS ARE IN MILLIMETERS</text>
<text x="311.3" y="234.5">DEBURR AND</text>
<text x="311.3" y="237">BREAK SHARP</text>
<text x="311.3" y="239.5">EDGES</text>
<text x="342.6" y="235.9">DO NOT SCALE DRAWING</text>
<text x="391" y="236.5">REVISION:</text>
<text x="403.9" y="236.5">00</text>
<text x="331.8" y="240.8">TITLE:</text>
<text x="389" y="242.2">QTY: 1</text>
<text x="288.5" y="251.7">NAME</text>
<text x="304.2" y="251.7">SIGNATURE</text>
<text x="321.2" y="251.7">DATE</text>
<text x="331.8" y="250.7">CLIENT :</text>
<text x="274.8" y="255.8">DRAWN</text>
<text x="318" y="255.8">1401.01.25</text>
<text x="275.1" y="260.1">CHK'D</text>
<text x="318" y="260">1401.01.25</text>
<text x="274.6" y="264.2">APPV'D</text>
<text x="275.9" y="268.7">Q.C.</text>
<text x="318" y="264.5">1401.01.25</text>
<text x="275" y="273">MATERIAL:</text>
<text x="302.9" y="273">WEIGHT:</text>
<text x="330" y="272.5">DWG NO.</text>
<text x="330.1" y="285.6">SCALE:</text>
<text x="374.5" y="285.6">SHEET 9 OF 13</text>
</g>
</svg>
